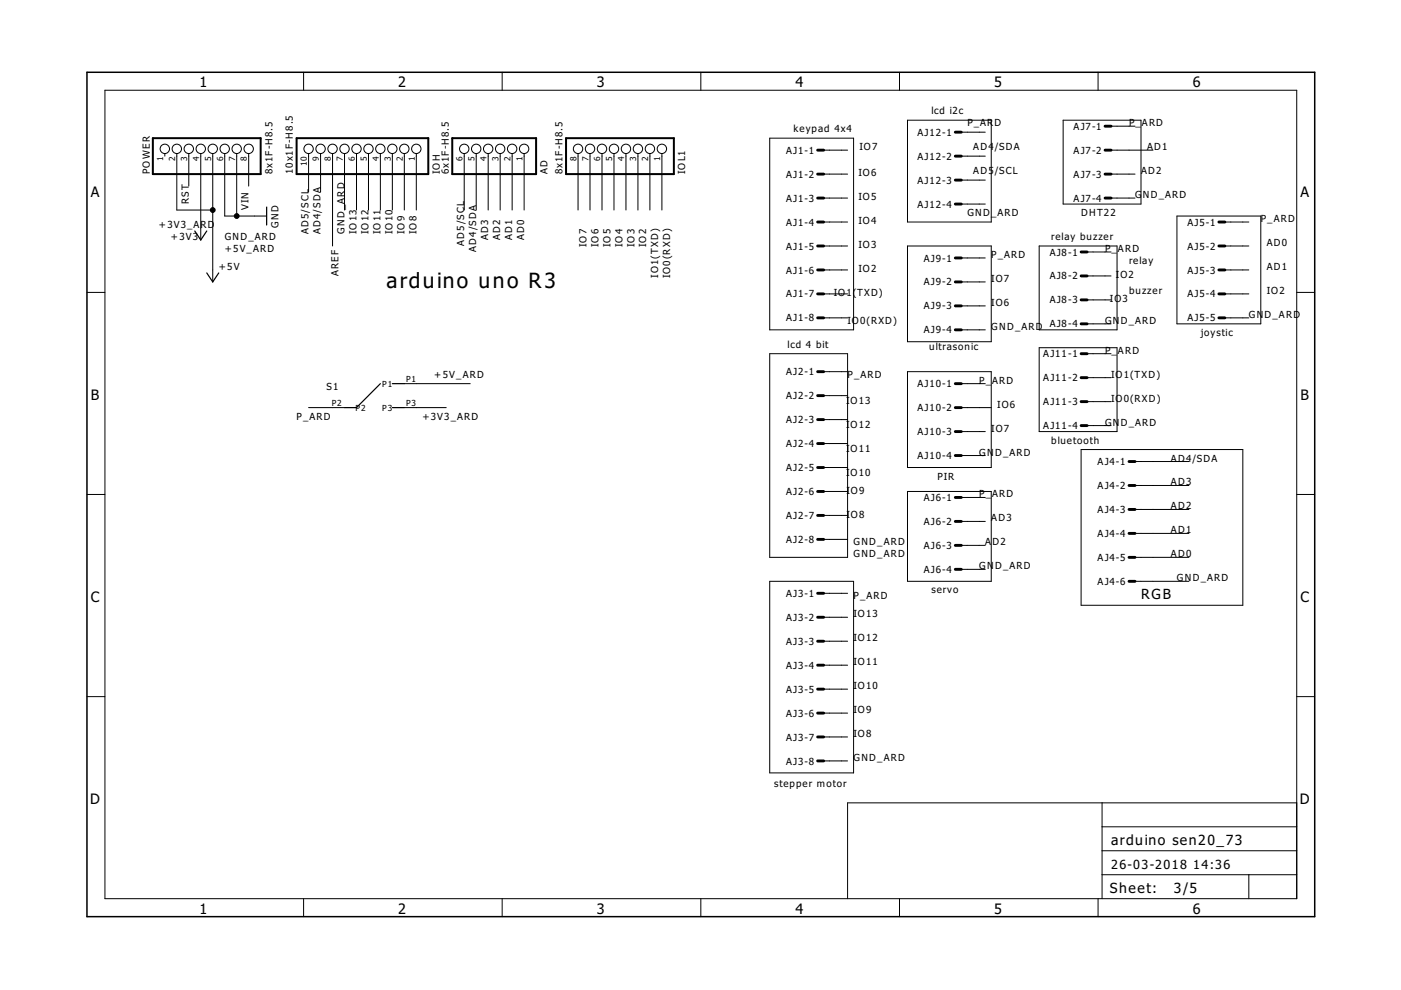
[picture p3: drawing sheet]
<svg xmlns="http://www.w3.org/2000/svg" width="297mm" height="210mm" viewBox="0 0 297 210" stroke-linecap="round" stroke-linejoin="round" font-family="sans-serif">
<g fill="none" stroke="#000" stroke-width=".21">
<path d="M22.2 19.1h252.7v171.4h-252.7zM64.4 15.3v3.8M106.5 15.3v3.8M148.6 15.3v3.8M190.7 15.3v3.8M232.8 15.3v3.8M34.9 32.6v.5M37.5 32.6v11.9h7.6M40 32.6v6.9M42.6 32.6v18.3M45.1 32.6v27.2M47.6 32.6v13.2h8.9"/>
<path d="M50.2 32.6v13.2M52.7 32.6v6.9M65.4 32.6v8.1M68 32.6v8.1M70.5 32.6v19.6M73 32.6v11.9M75.6 32.6v11.9M78.1 32.6v11.9M80.6 32.6v11.9M83.2 32.6v11.9M85.7 32.6v11.9M88.3 32.6v11.9"/>
<path d="M98.4 32.6v11.9M101 32.6v11.9M103.5 32.6v11.9M106 32.6v11.9M108.6 32.6v11.9M111.1 32.6v11.9M122.6 32.6v11.9M125.1 32.6v11.9M127.6 32.6v11.9M130.2 32.6v11.9M132.7 32.6v11.9M135.3 32.6v11.9"/>
<path d="M137.8 32.6v11.9M140.3 32.6v11.9M163.2 29.3h17.8v40.6h-17.8zM174.6 31.8h5.1M174.6 36.9h5.1M192.4 25.5h17.8v21.6h-17.8zM203.8 28h5.1M203.8 33.1h5.1M203.8 38.2h5.1M225.4 25.5h16.5v17.8h-16.5zM235.6 31.8h8.9M235.6 36.9h5"/>
<path d="M235.6 26.8h5M174.6 47.1h5.1M174.6 52.2h5.1M174.6 42h5.1M174.6 57.2h5.1M192.4 52.2h17.8v20.3h-17.8zM203.8 43.3h5.1M203.8 54.7h5.1M203.8 59.8h5.1M220.3 52.2h16.5v17.7h-16.5zM230.5 53.4h5.1M230.5 58.5h5.1"/>
<path d="M235.6 42h5M249.5 45.8h17.8v22.9h-17.8zM259.7 47.1h5.1M259.7 52.2h5.1M259.7 57.2h5.1M18.4 62h3.8M163.2 75h16.5v43.2h-16.5zM174.6 78.8h5.1M174.6 62.3h5.1M174.6 67.4h5.1M192.4 78.8h17.8v20.3h-17.8zM203.8 69.9h5.1"/>
<path d="M203.8 64.9h5.1M220.3 73.7h16.5v17.8h-16.5zM230.5 75h5.1M230.5 68.7h5.1M230.5 63.6h5.1M259.7 62.3h5.1M259.7 67.4h5.1M274.9 62h3.8M65.4 86.4h7.6M85.7 81.3h14M85.7 86.4h8.9M174.6 99.1h5.1"/>
<path d="M174.6 83.9h5.1M174.6 89h5.1M174.6 94h5.1M203.8 91.5h5.1M203.8 81.3h5.1M203.8 86.4h6.4M203.8 96.6h5.1M229.2 95.3h34.3v33h-34.3zM230.5 80.1h5.1M230.5 85.2h5.1M230.5 90.2h5.1M240.6 97.9h11.5"/>
<path d="M18.4 104.8h3.8M174.6 104.2h5.1M174.6 109.3h5.1M174.6 114.4h5.1M192.4 104.2h17.8v19.1h-17.8zM203.8 105.5h5.1M203.8 110.6h5.1M203.8 115.6h5.1M240.6 118.2h11.5M240.6 102.9h11.5M240.6 108h11.5M240.6 113.1h11.5"/>
<path d="M274.9 104.8h3.8M163.2 123.3h17.8v40.6h-17.8zM174.6 125.8h5.1M174.6 130.9h5.1M174.6 136h5.1M203.8 120.7h5.1M240.6 123.3h11.5M18.4 147.7h3.8M174.6 141h5.1M174.6 146.1h5.1M174.6 151.2h5.1M174.6 156.3h5.1"/>
<path d="M274.9 147.7h3.8M174.6 161.3h5.1M233.7 170.2v20.3M233.7 175.3h41.2M274.9 170.2h-95.2v20.3M64.4 190.5v3.9M106.5 190.5v3.9M148.6 190.5v3.9M190.7 190.5v3.9M232.8 190.5v3.9M233.7 185.5h41.2M233.7 180.4h41.2"/>
<path d="M264.8 185.5v5"/>
<circle cx="34.9" cy="31.6" r=".99"/>
<circle cx="37.5" cy="31.6" r=".99"/>
<circle cx="40" cy="31.6" r=".99"/>
<circle cx="42.6" cy="31.6" r=".99"/>
<circle cx="45.1" cy="31.6" r=".99"/>
<circle cx="47.6" cy="31.6" r=".99"/>
<circle cx="50.2" cy="31.6" r=".99"/>
<circle cx="52.7" cy="31.6" r=".99"/>
<circle cx="65.4" cy="31.6" r=".99"/>
<circle cx="68" cy="31.6" r=".99"/>
<circle cx="70.5" cy="31.6" r=".99"/>
<circle cx="73" cy="31.6" r=".99"/>
<circle cx="75.6" cy="31.6" r=".99"/>
<circle cx="78.1" cy="31.6" r=".99"/>
<circle cx="80.6" cy="31.6" r=".99"/>
<circle cx="83.2" cy="31.6" r=".99"/>
<circle cx="85.7" cy="31.6" r=".99"/>
<circle cx="88.3" cy="31.6" r=".99"/>
<circle cx="98.4" cy="31.6" r=".99"/>
<circle cx="101" cy="31.6" r=".99"/>
<circle cx="103.5" cy="31.6" r=".99"/>
<circle cx="106" cy="31.6" r=".99"/>
<circle cx="108.6" cy="31.6" r=".99"/>
<circle cx="111.1" cy="31.6" r=".99"/>
<circle cx="122.6" cy="31.6" r=".99"/>
<circle cx="125.1" cy="31.6" r=".99"/>
<circle cx="127.6" cy="31.6" r=".99"/>
<circle cx="130.2" cy="31.6" r=".99"/>
<circle cx="132.7" cy="31.6" r=".99"/>
<circle cx="135.3" cy="31.6" r=".99"/>
<circle cx="137.8" cy="31.6" r=".99"/>
<circle cx="140.3" cy="31.6" r=".99"/>
</g>
<path d="M32.4 29.3h22.9v7.6h-22.9zM62.9 29.3h27.9v7.6h-27.9zM95.9 29.3h17.8v7.6h-17.8zM120 29.3h22.9v7.6h-22.9z" fill="none" stroke="#000" stroke-width=".42"/>
<path d="M41.3 49l1.3 1.9 1.2-1.9M43.8 57.9l1.3 1.9 1.3-1.9M56.5 43.9v3.8M80.6 81.3l-5 5.1h-2.6M83.2 86.4h2.5M83.2 81.3h2.5" fill="none" stroke="#000" stroke-width=".25"/>
<path d="M18.4 15.3h260.3v179.1h-260.3z" fill="none" stroke="#000" stroke-width=".32"/>
<g fill="none" stroke="#000" stroke-width=".61">
<path d="M173.4 31.8h1.2M173.4 36.9h1.2M202.5 28h1.3M202.5 33.1h1.3M202.5 38.2h1.3M234.3 31.8h1.3M234.3 36.9h1.3M234.3 26.8h1.3M173.4 42h1.2M173.4 47.1h1.2M173.4 52.2h1.2M173.4 57.2h1.2"/>
<path d="M202.5 43.3h1.3M202.5 54.7h1.3M202.5 59.8h1.3M229.2 53.4h1.3M229.2 58.5h1.3M234.3 42h1.3M258.4 47.1h1.3M258.4 52.2h1.3M258.4 57.2h1.3M173.4 78.8h1.2M173.4 62.3h1.2M173.4 67.4h1.2"/>
<path d="M202.5 64.9h1.3M202.5 69.9h1.3M229.2 63.6h1.3M229.2 68.7h1.3M229.2 75h1.3M258.4 62.3h1.3M258.4 67.4h1.3M173.4 83.9h1.2M173.4 89h1.2M173.4 94h1.2M173.4 99.1h1.2M202.5 81.3h1.3"/>
<path d="M202.5 86.4h1.3M202.5 91.5h1.3M202.5 96.6h1.3M229.2 80.1h1.3M229.2 85.2h1.3M229.2 90.2h1.3M239.4 97.9h1.2M173.4 104.2h1.2M173.4 109.3h1.2M173.4 114.4h1.2M202.5 105.5h1.3M202.5 110.6h1.3"/>
<path d="M202.5 115.6h1.3M239.4 102.9h1.2M239.4 108h1.2M239.4 113.1h1.2M239.4 118.2h1.2M173.4 125.8h1.2M173.4 130.9h1.2M173.4 136h1.2M202.5 120.7h1.3M239.4 123.3h1.2M173.4 141h1.2M173.4 146.1h1.2"/>
<path d="M173.4 151.2h1.2M173.4 156.3h1.2M173.4 161.3h1.2"/>
</g>
<g fill="#000" stroke="#000" stroke-width=".21">
<circle cx="45.1" cy="44.5" r=".51"/>
<circle cx="50.2" cy="45.8" r=".51"/>
</g>
<text font-size="5.4" x="81.9" y="61">arduino uno R3</text>
<g font-size="3.7">
<text x="42.3" y="18.5">1</text>
<text x="84.4" y="18.5">2</text>
<text x="126.5" y="18.5">3</text>
<text x="168.7" y="18.5">4</text>
<text x="210.8" y="18.5">5</text>
<text x="252.9" y="18.5">6</text>
<text x="19.2" y="41.9">A</text>
<text x="275.7" y="41.9">A</text>
<text x="19.3" y="84.7">B</text>
<text x="275.8" y="84.7">B</text>
<text x="19.2" y="127.6">C</text>
<text x="275.7" y="127.6">C</text>
<text x="19.1" y="170.4">D</text>
<text x="275.6" y="170.4">D</text>
<text x="42.3" y="193.7">1</text>
<text x="84.4" y="193.7">2</text>
<text x="126.5" y="193.7">3</text>
<text x="168.7" y="193.7">4</text>
<text x="210.8" y="193.7">5</text>
<text x="252.9" y="193.7">6</text>
</g>
<g font-size="3.6">
<text x="241.9" y="127.1">RGB</text>
<text x="235.6" y="179.1">arduino sen20_73</text>
<text x="235.3" y="189.4">Sheet:</text>
<text x="248.9" y="189.3">3/5</text>
</g>
<g font-size="3.2">
<text x="235.6" y="184.2">26-03-2018</text>
<text x="253" y="184.2">14:36</text>
</g>
<g font-size="2.5">
<text x="168.3" y="28">keypad 4x4</text>
<text x="194.5" y="28.8">AJ12-1</text>
<text x="197.5" y="24.2">lcd i2c</text>
<text x="205.1" y="26.8">P_AR</text>
<text x="210.9" y="26.8">D</text>
<text x="227.6" y="27.5">AJ7-1</text>
<text x="239.4" y="26.8">P_</text>
<text x="242.1" y="26.8">ARD</text>
<text x="166.7" y="32.6">AJ1-1</text>
<text x="182.2" y="31.8">IO7</text>
<text x="194.5" y="33.9">AJ12-2</text>
<text x="206.4" y="31.8">AD4</text>
<text x="210.9" y="31.8">/SDA</text>
<text x="227.6" y="32.6">AJ7-2</text>
<text x="243.2" y="31.8">AD1</text>
<text x="31.8" y="36.9" transform="rotate(-90 31.8 36.9)">POWER</text>
<text x="57.8" y="36.9" transform="rotate(-90 57.8 36.9)">8x1F-H8.5</text>
<text x="62.1" y="36.9" transform="rotate(-90 62.1 36.9)">10x1F-H8.5</text>
<text x="93.2" y="36.9" transform="rotate(-90 93.2 36.9)">IOH</text>
<text x="95.1" y="36.9" transform="rotate(-90 95.1 36.9)">6x1F-H8.5</text>
<text x="116.1" y="36.9" transform="rotate(-90 116.1 36.9)">AD</text>
<text x="119.3" y="36.9" transform="rotate(-90 119.3 36.9)">8x1F-H8.5</text>
<text x="145.3" y="36.9" transform="rotate(-90 145.3 36.9)">IOL1</text>
<text x="166.7" y="37.7">AJ1-2</text>
<text x="182" y="37.4">IO6</text>
<text x="194.5" y="38.9">AJ12-3</text>
<text x="206.4" y="36.9">AD5</text>
<text x="210.9" y="36.9">/SCL</text>
<text x="227.6" y="37.7">AJ7-3</text>
<text x="240.6" y="42">G</text>
<text x="241.9" y="36.9">AD2</text>
<text x="242.3" y="42">ND_ARD</text>
<text x="40" y="43.3" transform="rotate(-90 40 43.3)">RST</text>
<text x="52.7" y="44.5" transform="rotate(-90 52.7 44.5)">VIN</text>
<text x="166.7" y="42.8">AJ1-3</text>
<text x="166.7" y="47.8">AJ1-4</text>
<text x="182" y="42.5">IO5</text>
<text x="182" y="47.6">IO4</text>
<text x="194.5" y="44">AJ12-4</text>
<text x="205.1" y="45.8">GND_ARD</text>
<text x="227.6" y="42.8">AJ7-4</text>
<text x="229.2" y="45.8">DHT22</text>
<text x="251.8" y="47.8">AJ5-1</text>
<text x="267.3" y="47.1">P_ARD</text>
<text x="33.7" y="48.3">+3V3_ARD</text>
<text x="36.2" y="50.9">+3V3</text>
<text x="47.6" y="53.4">+5V_ARD</text>
<text x="47.6" y="50.9">GND_ARD</text>
<text x="59.1" y="48.3" transform="rotate(-90 59.1 48.3)">GND</text>
<text x="65.4" y="49.6" transform="rotate(-90 65.4 49.6)">AD5/SCL</text>
<text x="68" y="49.6" transform="rotate(-90 68 49.6)">AD4/SDA</text>
<text x="73" y="49.6" transform="rotate(-90 73 49.6)">GND_ARD</text>
<text x="75.6" y="49.6" transform="rotate(-90 75.6 49.6)">IO13</text>
<text x="78.1" y="49.6" transform="rotate(-90 78.1 49.6)">IO12</text>
<text x="80.7" y="49.6" transform="rotate(-90 80.7 49.6)">IO11</text>
<text x="83.2" y="49.6" transform="rotate(-90 83.2 49.6)">IO10</text>
<text x="85.7" y="49.6" transform="rotate(-90 85.7 49.6)">IO9</text>
<text x="88.3" y="49.6" transform="rotate(-90 88.3 49.6)">IO8</text>
<text x="98.4" y="52.1" transform="rotate(-90 98.4 52.1)">AD5/SCL</text>
<text x="101" y="53.4" transform="rotate(-90 101 53.4)">AD4/SDA</text>
<text x="103.5" y="50.9" transform="rotate(-90 103.5 50.9)">AD3</text>
<text x="106.1" y="50.9" transform="rotate(-90 106.1 50.9)">AD2</text>
<text x="108.6" y="50.9" transform="rotate(-90 108.6 50.9)">AD1</text>
<text x="111.1" y="50.9" transform="rotate(-90 111.1 50.9)">AD0</text>
<text x="124.3" y="52.4" transform="rotate(-90 124.3 52.4)">IO7</text>
<text x="126.9" y="52.4" transform="rotate(-90 126.9 52.4)">IO6</text>
<text x="129.4" y="52.4" transform="rotate(-90 129.4 52.4)">IO5</text>
<text x="132" y="52.4" transform="rotate(-90 132 52.4)">IO4</text>
<text x="134.5" y="52.4" transform="rotate(-90 134.5 52.4)">IO3</text>
<text x="137" y="52.4" transform="rotate(-90 137 52.4)">IO2</text>
<text x="166.7" y="52.9">AJ1-5</text>
<text x="182" y="52.7">IO3</text>
<text x="222.9" y="50.9">relay buzzer</text>
<text x="234.3" y="53.4">P_</text>
<text x="237" y="53.4">ARD</text>
<text x="251.8" y="52.9">AJ5-2</text>
<text x="268.6" y="52.1">AD0</text>
<text x="46.4" y="57.2">+5V</text>
<text x="71.8" y="58.5" transform="rotate(-90 71.8 58.5)">AREF</text>
<text x="139.6" y="58.9" transform="rotate(-90 139.6 58.9)">IO1(TXD)</text>
<text x="142.1" y="59" transform="rotate(-90 142.1 59)">IO0(RXD)</text>
<text x="166.7" y="58">AJ1-6</text>
<text x="182" y="57.7">IO2</text>
<text x="195.9" y="55.5">AJ9-1</text>
<text x="210.2" y="59.8">IO7</text>
<text x="210.2" y="54.7">P_ARD</text>
<text x="222.6" y="54.2">AJ8-1</text>
<text x="222.6" y="59.3">AJ8-2</text>
<text x="236.6" y="59">I</text>
<text x="237.5" y="59">O2</text>
<text x="239.4" y="56">relay</text>
<text x="251.8" y="58">AJ5-3</text>
<text x="268.6" y="57.2">AD1</text>
<text x="166.7" y="63.1">AJ1-7</text>
<text x="176.8" y="62.8">IO1(</text>
<text x="181.7" y="62.8">TXD)</text>
<text x="195.9" y="60.5">AJ9-2</text>
<text x="195.9" y="65.6">AJ9-3</text>
<text x="210.2" y="64.8">IO6</text>
<text x="222.6" y="64.3">AJ8-3</text>
<text x="235.3" y="64.1">IO3</text>
<text x="239.4" y="62.3">buzzer</text>
<text x="251.8" y="63.1">AJ5-4</text>
<text x="268.6" y="62.3">IO2</text>
<text x="166.7" y="68.1">AJ1-8</text>
<text x="179.7" y="68.7">IO0(RXD)</text>
<text x="195.9" y="70.7">AJ9-4</text>
<text x="210.2" y="69.9">GND_ARD</text>
<text x="222.6" y="69.4">AJ8-4</text>
<text x="234.3" y="68.7">GN</text>
<text x="237.6" y="68.7">D_ARD</text>
<text x="251.8" y="68.1">AJ5-5</text>
<text x="254.6" y="71.2">joystic</text>
<text x="264.8" y="67.4">GN</text>
<text x="268.1" y="67.4">D_ARD</text>
<text x="167" y="73.7">lcd 4 bit</text>
<text x="197" y="74.2">ultrasonic</text>
<text x="221.2" y="75.8">AJ11-1</text>
<text x="234.3" y="75">P_</text>
<text x="237" y="75">ARD</text>
<text x="69.2" y="82.6">S1</text>
<text x="92.1" y="80.1">+5V_ARD</text>
<text x="166.7" y="79.6">AJ2-1</text>
<text x="179.7" y="80.1">P_ARD</text>
<text x="194.5" y="82.1">AJ10-1</text>
<text x="207.6" y="81.4">P_</text>
<text x="210.4" y="81.4">ARD</text>
<text x="221.2" y="80.8">AJ11-2</text>
<text x="235.6" y="80.1">IO1(TXD)</text>
<text x="62.9" y="89">P_ARD</text>
<text x="89.5" y="89">+3V3_ARD</text>
<text x="166.7" y="84.7">AJ2-2</text>
<text x="166.7" y="89.7">AJ2-3</text>
<text x="179.4" y="85.7">I</text>
<text x="180.3" y="85.7">O13</text>
<text x="194.5" y="87.2">AJ10-2</text>
<text x="211.4" y="86.4">IO6</text>
<text x="221.2" y="85.9">AJ11-3</text>
<text x="235.6" y="85.2">IO0(RXD)</text>
<text x="166.7" y="94.8">AJ2-4</text>
<text x="179.4" y="95.8">I</text>
<text x="179.4" y="90.7">I</text>
<text x="180.3" y="95.8">O11</text>
<text x="180.3" y="90.7">O12</text>
<text x="194.5" y="92.3">AJ10-3</text>
<text x="210.2" y="91.5">IO7</text>
<text x="221.2" y="91">AJ11-4</text>
<text x="222.9" y="94">bluetooth</text>
<text x="234.3" y="90.2">GN</text>
<text x="237.6" y="90.2">D_ARD</text>
<text x="166.7" y="99.9">AJ2-5</text>
<text x="179.4" y="100.9">I</text>
<text x="180.3" y="100.9">O10</text>
<text x="194.5" y="97.3">AJ10-4</text>
<text x="198.7" y="101.7">PIR</text>
<text x="207.6" y="96.6">GN</text>
<text x="211" y="96.6">D_ARD</text>
<text x="232.7" y="98.6">AJ4-1</text>
<text x="248.3" y="97.9">AD4/SDA</text>
<text x="166.7" y="105">AJ2-6</text>
<text x="179.5" y="104.7">I</text>
<text x="180.4" y="104.7">O9</text>
<text x="195.9" y="106.2">AJ6-1</text>
<text x="207.6" y="105.5">P_</text>
<text x="210.4" y="105.5">ARD</text>
<text x="232.7" y="103.7">AJ4-2</text>
<text x="248.3" y="102.9">AD3</text>
<text x="166.7" y="110">AJ2-7</text>
<text x="179.5" y="109.8">I</text>
<text x="180.4" y="109.8">O8</text>
<text x="195.9" y="111.3">AJ6-2</text>
<text x="210.2" y="110.6">AD3</text>
<text x="232.7" y="108.8">AJ4-3</text>
<text x="232.7" y="113.9">AJ4-4</text>
<text x="248.3" y="108">AD2</text>
<text x="248.3" y="113.1">AD1</text>
<text x="166.7" y="115.1">AJ2-8</text>
<text x="181" y="115.6">GND_ARD</text>
<text x="181" y="118.2">GND_ARD</text>
<text x="195.9" y="116.4">AJ6-3</text>
<text x="208.9" y="115.6">A</text>
<text x="210.4" y="115.6">D2</text>
<text x="232.7" y="118.9">AJ4-5</text>
<text x="248.3" y="118.2">AD0</text>
<text x="195.9" y="121.5">AJ6-4</text>
<text x="197.5" y="125.8">servo</text>
<text x="207.6" y="120.7">GN</text>
<text x="211" y="120.7">D_ARD</text>
<text x="232.7" y="124">AJ4-6</text>
<text x="249.5" y="123.3">GND_ARD</text>
<text x="166.7" y="126.6">AJ3-1</text>
<text x="166.7" y="131.6">AJ3-2</text>
<text x="181" y="130.9">IO13</text>
<text x="181" y="127.1">P_ARD</text>
<text x="166.7" y="136.7">AJ3-3</text>
<text x="181" y="135.9">IO12</text>
<text x="166.7" y="141.8">AJ3-4</text>
<text x="181" y="141">IO11</text>
<text x="166.7" y="146.9">AJ3-5</text>
<text x="181" y="146.1">IO10</text>
<text x="166.7" y="151.9">AJ3-6</text>
<text x="181" y="151.2">IO9</text>
<text x="166.7" y="157">AJ3-7</text>
<text x="181" y="156.3">IO8</text>
<text x="181" y="161.3">GND_ARD</text>
<text x="164.1" y="166.9">stepper motor</text>
<text x="166.7" y="162.1">AJ3-8</text>
</g>
<g font-size="2.1">
<text x="34.6" y="34.1" transform="rotate(-90 34.6 34.1)">1</text>
<text x="37.1" y="34.1" transform="rotate(-90 37.1 34.1)">2</text>
<text x="39.7" y="34.1" transform="rotate(-90 39.7 34.1)">3</text>
<text x="42.2" y="34.1" transform="rotate(-90 42.2 34.1)">4</text>
<text x="44.7" y="34.1" transform="rotate(-90 44.7 34.1)">5</text>
<text x="47.3" y="34.1" transform="rotate(-90 47.3 34.1)">6</text>
<text x="49.8" y="34.1" transform="rotate(-90 49.8 34.1)">7</text>
<text x="52.4" y="34.1" transform="rotate(-90 52.4 34.1)">8</text>
<text x="65.1" y="35.2" transform="rotate(-90 65.1 35.2)">10</text>
<text x="67.6" y="34.1" transform="rotate(-90 67.6 34.1)">9</text>
<text x="70.1" y="34.1" transform="rotate(-90 70.1 34.1)">8</text>
<text x="72.7" y="34.1" transform="rotate(-90 72.7 34.1)">7</text>
<text x="75.2" y="34.1" transform="rotate(-90 75.2 34.1)">6</text>
<text x="77.8" y="34.1" transform="rotate(-90 77.8 34.1)">5</text>
<text x="80.3" y="34.1" transform="rotate(-90 80.3 34.1)">4</text>
<text x="82.8" y="34.1" transform="rotate(-90 82.8 34.1)">3</text>
<text x="85.4" y="34.1" transform="rotate(-90 85.4 34.1)">2</text>
<text x="87.9" y="34.1" transform="rotate(-90 87.9 34.1)">1</text>
<text x="98.1" y="34.1" transform="rotate(-90 98.1 34.1)">6</text>
<text x="100.6" y="34.1" transform="rotate(-90 100.6 34.1)">5</text>
<text x="103.2" y="34.1" transform="rotate(-90 103.2 34.1)">4</text>
<text x="105.7" y="34.1" transform="rotate(-90 105.7 34.1)">3</text>
<text x="108.2" y="34.1" transform="rotate(-90 108.2 34.1)">2</text>
<text x="110.8" y="34.1" transform="rotate(-90 110.8 34.1)">1</text>
<text x="122.2" y="34.1" transform="rotate(-90 122.2 34.1)">8</text>
<text x="124.7" y="34.1" transform="rotate(-90 124.7 34.1)">7</text>
<text x="127.3" y="34.1" transform="rotate(-90 127.3 34.1)">6</text>
<text x="129.8" y="34.1" transform="rotate(-90 129.8 34.1)">5</text>
<text x="132.4" y="34.1" transform="rotate(-90 132.4 34.1)">4</text>
<text x="134.9" y="34.1" transform="rotate(-90 134.9 34.1)">3</text>
<text x="137.4" y="34.1" transform="rotate(-90 137.4 34.1)">2</text>
<text x="140" y="34.1" transform="rotate(-90 140 34.1)">1</text>
<text x="81" y="82.1">P1</text>
<text x="86.1" y="81">P1</text>
<text x="70.3" y="86.1">P2</text>
<text x="75.4" y="87.2">P2</text>
<text x="81" y="87.2">P3</text>
<text x="86.1" y="86.1">P3</text>
</g>
</svg>
